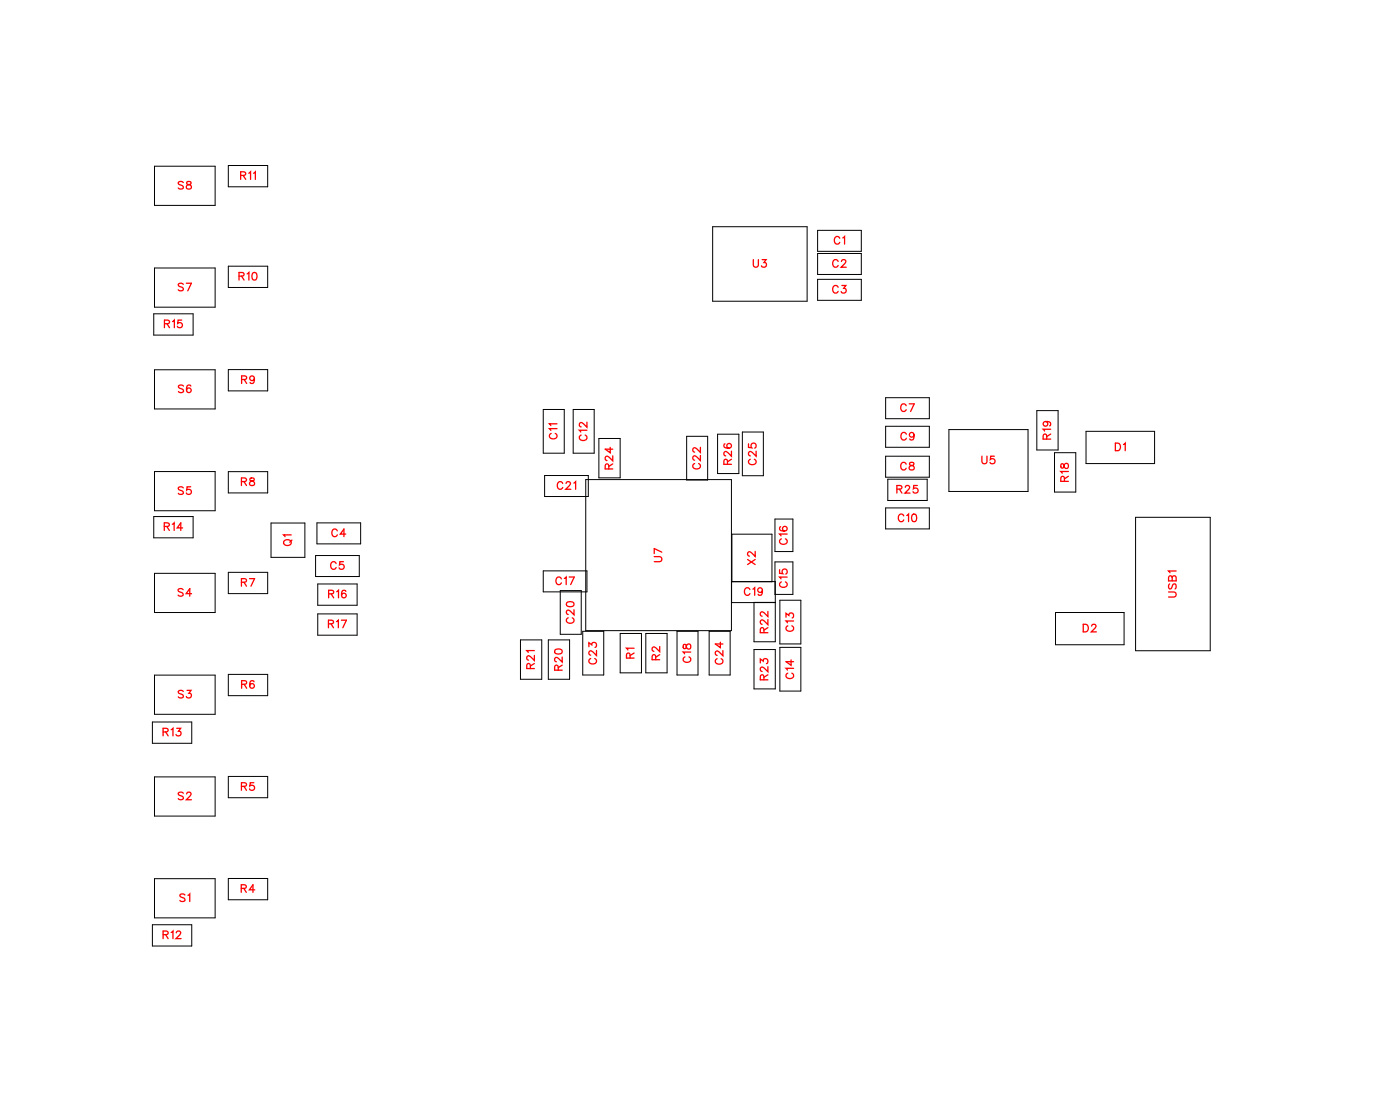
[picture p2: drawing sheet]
<svg xmlns="http://www.w3.org/2000/svg" width="131mm" height="102mm" viewBox="0 0 131 102" stroke-linecap="round" stroke-linejoin="round" font-family="sans-serif">
<g fill="none" stroke="#000" stroke-width=".09">
<path d="M14.4 15.5h5.7v3.7h-5.7zM21.3 15.4h3.7v2h-3.7zM14.4 29.3h3.6v2h-3.6zM14.4 25h5.7v3.7h-5.7zM14.4 34.5h5.7v3.7h-5.7zM21.3 34.5h3.7v2h-3.7zM21.3 24.8h3.7v2h-3.7zM50.7 38.2h2v4.1h-2zM53.5 38.2h2v4.1h-2zM66.5 21.2h8.8v6.9h-8.8zM76.3 21.5h4.1v2h-4.1zM76.3 23.7h4.1v1.9h-4.1z"/>
<path d="M76.3 26.1h4.1v1.9h-4.1zM82.7 37.1h4.1v2h-4.1zM82.7 39.8h4.1v1.9h-4.1zM96.8 38.3h2v3.7h-2zM14.4 48.2h3.6v2h-3.6zM14.4 53.5h5.7v3.7h-5.7zM14.4 44h5.7v3.7h-5.7zM21.3 44h3.7v2h-3.7zM21.3 53.4h3.7v2h-3.7zM25.3 48.8h3.2v3.2h-3.2zM29.5 51.9h4v1.9h-4zM29.6 48.8h4.1v2h-4.1z"/>
<path d="M29.7 54.5h3.6v2h-3.6zM29.7 57.3h3.6v2h-3.6zM48.6 59.7h2v3.7h-2zM50.7 53.3h4.1v1.9h-4.1zM50.8 44.4h4.1v1.9h-4.1zM51.2 59.7h2v3.7h-2zM52.3 55.1h2v4.1h-2zM54.4 58.9h2v4.1h-2zM54.7 44.8h13.6v14.1h-13.6zM55.9 40.9h2v3.7h-2zM57.9 59.1h2v3.7h-2zM60.3 59.1h2v3.7h-2z"/>
<path d="M63.2 58.9h2v4.1h-2zM64.1 40.7h2v4.1h-2zM66.2 58.9h2v4.1h-2zM67 40.5h2v3.7h-2zM68.3 54.3h4.1v5.6h-2v-3.7h2M68.3 56.2h4.1M68.3 49.9h3.8v4.4h-3.8zM69.3 40.3h2v4.1h-2zM72.3 52.4h1.7v3.1h-1.7zM72.3 48.4h1.7v3.1h-1.7zM72.8 56h2v4.1h-2zM82.7 42.6h4.1v1.9h-4.1z"/>
<path d="M82.7 47.4h4.1v2h-4.1zM82.9 44.7h3.6v2h-3.6zM88.6 40.1h7.4v5.8h-7.4zM98.4 42.3h2v3.6h-2zM98.5 57.2h6.4v3h-6.4zM101.4 40.3h6.4v3h-6.4zM106 48.3h7v12.4h-7zM14.2 67.4h3.7v2h-3.7zM14.4 63h5.7v3.7h-5.7zM14.4 72.5h5.7v3.7h-5.7zM21.3 62.9h3.7v2h-3.7zM21.3 72.5h3.7v2h-3.7z"/>
<path d="M70.4 60.6h2v3.7h-2zM72.8 60.4h2v4.1h-2zM14.2 86.3h3.7v2h-3.7zM14.4 82h5.7v3.7h-5.7zM21.3 82h3.7v2h-3.7z"/>
</g>
<g fill="none" stroke="#f00" stroke-width=".12">
<path d="M17.1 17l-.2-.1-.3 .1 .1 .2 .4 .2v.1l-.2 .1-.3-.1M17.5 17v.2l.3 .1 .1 .1a.24 .24 0 0 1-.3 .3 .24 .24 0 0 1-.2-.3l.4-.3v-.1zM22.5 16.4l.4-.1v-.1l-.1-.2h-.3v.7M22.7 16.4l.2 .3M23.2 16.2l.2-.2v.7M23.7 16.2l.1-.2v.7M15.4 30.2h.4v-.2l-.1-.1h-.3v.7M15.6 30.2l.2 .4M16.1 30l.2-.1v.7M17 29.9h-.4v.3a.25 .25 0 0 1 .4 0 .25 .25 0 0 1-.1 .4 .25 .25 0 0 1-.3-.1M17.1 26.5l-.2-.1-.3 .1 .1 .2 .4 .2v.1l-.2 .1-.3-.1M17.1 36l-.1-.1-.3 .1v.2l.4 .2v.1l-.1 .1-.3-.1"/>
<path d="M17.4 26.4h.5l-.4 .7M17.8 36a.35 .35 0 0 0-.4 .2 .35 .35 0 0 0 .2 .4 .22 .22 0 0 0 .2-.2 .22 .22 0 0 0-.2-.2 .22 .22 0 0 0-.2 .2M22.3 25.8l.4-.1 .1-.1-.2-.2h-.3v.7M22.5 25.8l.3 .3M22.6 35.4h.4v-.2l-.1-.1h-.3v.7M22.8 35.4l.2 .4M23.1 25.6l.1-.2v.7M23.6 25.5l.1-.1a.37 .37 0 0 1 .3 .4 .37 .37 0 0 1-.3 .3 .45 .45 0 0 1-.1-.6zM23.7 35.3a.22 .22 0 0 1-.3 .2 .22 .22 0 0 1 0-.3 .22 .22 0 0 1 .3 0v.1a.34 .34 0 0 1-.2 .5l-.2-.1M52 39.6h-.7l.1 .1M54.8 39.4v.5l-.3-.4-.3-.1-.1 .2v.1l.1 .1M70.3 24.2v.5l.2 .2 .3-.1v-.6"/>
<path d="M71.1 24.2h.4l-.2 .3a.24 .24 0 0 1 .2 .4 .24 .24 0 0 1-.4-.1M78.2 24.4a.26 .26 0 0 0-.3-.2 .26 .26 0 0 0-.2 .3v.2a.26 .26 0 0 0 .2 .2 .26 .26 0 0 0 .3-.1M78.2 26.8a.26 .26 0 0 0-.3-.2 .26 .26 0 0 0-.2 .3v.2a.26 .26 0 0 0 .2 .3 .26 .26 0 0 0 .3-.2M78.4 22.2a.26 .26 0 0 0-.3-.1 .26 .26 0 0 0-.2 .2v.2a.26 .26 0 0 0 .2 .3 .26 .26 0 0 0 .3-.2M78.6 24.4l.1-.2h.1l.2 .2-.1 .2-.4 .3h.5M78.6 26.6h.4l-.2 .3a.24 .24 0 0 1 .1 .4 .24 .24 0 0 1-.4-.1M78.7 22.2l.1-.1v.7M84.6 37.9a.26 .26 0 0 0-.3-.2 .26 .26 0 0 0-.2 .3v.1a.26 .26 0 0 0 .2 .3 .26 .26 0 0 0 .3-.2M84.9 37.7h.4l-.3 .7M97.6 39.3a.22 .22 0 0 1 .2 .3 .22 .22 0 0 1-.3 .1 .22 .22 0 0 1 0-.3l.1-.1a.34 .34 0 0 1 .5 .3l-.1 .1M15.3 49.1h.4l.1-.2-.2-.1h-.3v.7M15.6 49.1l.2 .4"/>
<path d="M16.1 48.9l.2-.1v.7M17 49.3h-.5l.4-.5v.7M17.1 55l-.2-.1-.3 .1 .1 .2 .4 .2v.1l-.2 .1-.3-.1M17.1 45.5l-.2-.1-.3 .1 .1 .2 .4 .2v.1l-.2 .1-.3-.1M17.8 45.4h-.3l-.1 .3a.25 .25 0 0 1 .4 0 .25 .25 0 0 1 0 .4 .25 .25 0 0 1-.4-.1M17.9 55.4h-.5l.3-.5v.7M22.5 54.3h.4l.1-.2-.2-.1h-.3v.7M22.5 44.9h.4l.1-.2-.2-.1h-.3v.7M22.8 54.3l.2 .4M22.8 44.9l.2 .4M23.3 54h.5l-.4 .7M23.4 44.6v.2l.3 .1 .1 .2a.24 .24 0 0 1-.3 .2 .24 .24 0 0 1-.2-.2l.4-.3v-.2z"/>
<path d="M26.6 50.4a.35 .35 0 0 1 .4 0 .35 .35 0 0 1 .1 .4 .33 .33 0 0 1-.4 .1 .33 .33 0 0 1-.1-.5zM27.2 49.9h-.7l.1 .2M27.3 50.4l-.3 .2M30.7 58.2h.4v-.2l-.1-.1h-.3v.7M30.7 55.4h.4v-.2l-.1-.1h-.3v.7M30.9 58.2l.2 .4M30.9 55.4l.2 .4M31.4 52.6a.26 .26 0 0 0-.3-.2 .26 .26 0 0 0-.2 .3v.2a.26 .26 0 0 0 .2 .2 .26 .26 0 0 0 .3-.1M31.4 58l.2-.1v.7M31.4 55.2l.2-.1v.7M31.5 49.5a.26 .26 0 0 0-.3-.1 .26 .26 0 0 0-.2 .3v.1a.26 .26 0 0 0 .2 .3 .26 .26 0 0 0 .3-.2M31.9 57.9h.4l-.3 .7"/>
<path d="M32.1 52.4h-.4v.3a.25 .25 0 0 1 .4 0 .25 .25 0 0 1-.1 .4 .25 .25 0 0 1-.3-.1M32.3 49.9h-.5l.3-.5v.7M32.3 55.2v-.1a.35 .35 0 0 0-.5 .3 .35 .35 0 0 0 .3 .4 .22 .22 0 0 0 .2-.2 .22 .22 0 0 0-.2-.2 .22 .22 0 0 0-.2 .2M51.5 40.5a.26 .26 0 0 0-.2 .3 .26 .26 0 0 0 .3 .2h.1a.26 .26 0 0 0 .3-.2 .26 .26 0 0 0-.2-.3M52 40h-.7l.1 .2M52.4 54a.26 .26 0 0 0-.3-.1 .26 .26 0 0 0-.2 .2v.2a.26 .26 0 0 0 .2 .3 .26 .26 0 0 0 .3-.2M52.5 45.1a.26 .26 0 0 0-.3-.1 .26 .26 0 0 0-.2 .2v.2a.26 .26 0 0 0 .2 .3 .26 .26 0 0 0 .3-.2M52.7 54l.2-.1v.7M52.8 45.1l.2-.1h.1l.2 .1-.2 .2-.3 .4h.5M52.9 56.3l.3-.1a.3 .3 0 0 1 .4 .2 .38 .38 0 0 1-.4 .2 .38 .38 0 0 1-.3-.2zM53 57.7a.26 .26 0 0 0-.1 .3 .26 .26 0 0 0 .2 .2h.2a.26 .26 0 0 0 .3-.2 .26 .26 0 0 0-.2-.3M53.1 53.9h.5l-.3 .7"/>
<path d="M53.6 45.1l.1-.1v.7M53.6 56.9v.5l-.4-.4-.2-.1-.1 .2v.1l.1 .2M54.2 40.6a.26 .26 0 0 0-.1 .3 .26 .26 0 0 0 .3 .2h.1a.26 .26 0 0 0 .3-.2 .26 .26 0 0 0-.2-.3M54.8 40.2h-.7l.1 .1M56.8 43.8v-.4l-.2-.1-.1 .2v.3h.7M57 41.8v.5l-.5-.4h.7M57.2 42.5v.5l-.3-.3-.3-.1-.1 .1v.1l.2 .2M57.2 43.3l-.4 .2M61.1 52h.5l.2 .2-.1 .2h-.6M61.8 51.5l-.7-.3v.5M64.8 43.3a.26 .26 0 0 0-.1 .3 .26 .26 0 0 0 .2 .2h.2a.26 .26 0 0 0 .3-.2 .26 .26 0 0 0-.2-.3M65.4 42.5v.5l-.4-.4-.2-.1-.1 .2v.1l.1 .2"/>
<path d="M65.4 41.8v.4l-.4-.3-.2-.1-.1 .1v.2l.1 .1M67.2 59.9v.5l-.4-.3h.7M67.7 41.4l-.1 .1a.35 .35 0 0 0 .3 .4 .35 .35 0 0 0 .4-.3 .22 .22 0 0 0-.2-.2 .22 .22 0 0 0-.3 .2 .22 .22 0 0 0 .2 .2M67.9 43.3v-.4h-.2l-.1 .1v.3h.7M68.3 42.1v.5l-.4-.4-.2-.1-.1 .2v.1l.1 .2M68.3 42.9l-.4 .2M69.8 52.2l.7 .5M69.9 41.4v.4h.3a.25 .25 0 0 1 0-.4 .25 .25 0 0 1 .3 .1 .25 .25 0 0 1-.1 .3M70 55a.26 .26 0 0 0-.3-.1 .26 .26 0 0 0-.2 .2v.2a.26 .26 0 0 0 .2 .3 .26 .26 0 0 0 .3-.2M70 42.9a.26 .26 0 0 0-.1 .3 .26 .26 0 0 0 .2 .2h.2a.26 .26 0 0 0 .3-.2 .26 .26 0 0 0-.2-.3M70.3 55l.1-.1v.7M70.5 51.5v.4l-.3-.3-.3-.1-.1 .1v.2l.2 .1"/>
<path d="M70.5 52.2l-.7 .5M70.6 42.1v.5l-.4-.4-.2-.1-.1 .2v.1l.1 .2M71.2 55.1a.22 .22 0 0 1-.3 .2 .22 .22 0 0 1-.1-.4 .22 .22 0 0 1 .3 .1l.1 .1a.34 .34 0 0 1-.3 .5l-.1-.1M71.3 59.1v-.4l-.2-.1-.1 .2v.3h.7M71.7 57.8v.5l-.4-.3-.2-.1-.1 .1v.1l.1 .2M71.7 57.1v.4l-.4-.3-.2-.1-.1 .1v.2l.1 .1M71.7 58.6l-.4 .2M72.8 53.2v.3h.3a.25 .25 0 0 1 0-.3 .25 .25 0 0 1 .3 0 .25 .25 0 0 1-.1 .4M72.9 49.2h-.1a.35 .35 0 0 0 .3 .4 .35 .35 0 0 0 .4-.2 .22 .22 0 0 0-.2-.3 .22 .22 0 0 0-.3 .2 .22 .22 0 0 0 .2 .3M72.9 54.3a.26 .26 0 0 0-.1 .3 .26 .26 0 0 0 .2 .2h.2a.26 .26 0 0 0 .3-.2 .26 .26 0 0 0-.2-.3M72.9 50.3a.26 .26 0 0 0-.1 .3 .26 .26 0 0 0 .2 .2h.2a.26 .26 0 0 0 .3-.2 .26 .26 0 0 0-.2-.3M73.4 57.6v-.4l.2 .2a.24 .24 0 0 1 .4-.1 .24 .24 0 0 1-.1 .4"/>
<path d="M73.5 53.9h-.7l.1 .1M73.5 49.8h-.7l.1 .2M73.5 58.4a.26 .26 0 0 0-.1 .3 .26 .26 0 0 0 .2 .2h.2a.26 .26 0 0 0 .3-.2 .26 .26 0 0 0-.2-.3M74.1 58h-.7l.1 .1M83.7 45.7l.4-.1 .1-.2-.2-.1h-.3v.7M84 45.7l.2 .3M84.4 48.2a.26 .26 0 0 0-.3-.2 .26 .26 0 0 0-.2 .3v.1a.26 .26 0 0 0 .2 .3 .26 .26 0 0 0 .3-.2M84.5 45.5l.1-.2h.2l.1 .1-.1 .3-.3 .3h.4M84.6 43.3a.26 .26 0 0 0-.3-.1 .26 .26 0 0 0-.2 .2v.2a.26 .26 0 0 0 .2 .3 .26 .26 0 0 0 .3-.2M84.6 40.5a.26 .26 0 0 0-.3-.1 .26 .26 0 0 0-.2 .2v.2a.26 .26 0 0 0 .2 .3 .26 .26 0 0 0 .3-.2M84.6 48.1l.2-.1v.7M84.9 43.2v.2l.3 .1 .1 .1a.24 .24 0 0 1-.2 .3 .24 .24 0 0 1-.2-.3l.4-.3v-.1z"/>
<path d="M85.2 48h.1a.37 .37 0 0 1 .3 .3 .37 .37 0 0 1-.3 .4 .45 .45 0 0 1-.1-.7zM85.3 40.6a.22 .22 0 0 1-.3 .2 .22 .22 0 0 1-.1-.4 .22 .22 0 0 1 .4 .1v.1a.34 .34 0 0 1-.2 .5l-.2-.1M85.6 45.3h-.3v.3a.25 .25 0 0 1 .3 0 .25 .25 0 0 1 0 .4 .25 .25 0 0 1-.4-.1M91.7 42.6v.5l.2 .2 .2-.1v-.6M92.8 42.6h-.3l-.1 .3a.25 .25 0 0 1 .4 0 .25 .25 0 0 1 0 .4 .25 .25 0 0 1-.4-.1M97.7 41v-.4l-.2-.1-.1 .2v.3h.7M98.1 40.1h-.7l.1 .1M98.1 40.5l-.4 .2M99.1 43.3v.4h.1l.3-.4a.24 .24 0 0 1 .2 .2 .24 .24 0 0 1-.2 .2l-.1-.1-.1-.3zM99.4 44.9l-.1-.4h-.1l-.2 .1v.3h.7M99.7 44h-.7l.2 .2M99.7 44.5l-.3 .2"/>
<path d="M101.1 58.3h.3a.38 .38 0 0 1 .2 .3 .38 .38 0 0 1-.2 .4h-.3zM101.9 58.4l.1-.1h.2l.1 .1-.1 .2-.3 .4h.4M104.1 41.4h.3a.38 .38 0 0 1 .2 .3 .38 .38 0 0 1-.2 .4h-.3zM104.9 41.5l.1-.1v.7M109.1 55.3h.5l.2 .2-.1 .2h-.6M109.2 54.5l-.1 .2 .1 .3 .2-.1 .2-.4h.1l.1 .2-.1 .3M109.4 53.9v-.1h-.3v.4h.7v-.3l-.1-.2-.2 .1-.1 .4M109.8 53.3h-.7l.1 .2M15.2 68.3h.4l.1-.2-.2-.1h-.3v.7M15.5 68.3l.2 .4M16 68.1l.1-.1v.7M16.5 68h.4l-.2 .2a.24 .24 0 0 1 .1 .4 .24 .24 0 0 1-.4 0"/>
<path d="M17.1 74l-.2-.1-.3 .1 .1 .2 .4 .2v.1l-.2 .1-.3-.1M17.1 64.5l-.2-.1-.3 .1 .1 .2 .4 .2v.1l-.2 .1-.3-.1M17.4 74.1l.2-.2h.1l.1 .2-.1 .2-.3 .3h.5M17.5 64.4h.3l-.2 .3a.24 .24 0 0 1 .2 .4 .24 .24 0 0 1-.4-.1M22.5 73.4h.4l.1-.2-.2-.1h-.3v.7M22.6 63.9l.4-.1v-.1l-.1-.2h-.3v.7M22.8 73.4l.2 .4M22.8 63.9l.2 .3M23.7 73.1h-.3l-.1 .3a.25 .25 0 0 1 .4 0 .25 .25 0 0 1 0 .3 .25 .25 0 0 1-.4-.1M23.7 63.6a.35 .35 0 0 0-.4 .2 .35 .35 0 0 0 .2 .4 .22 .22 0 0 0 .2-.2 .22 .22 0 0 0-.2-.2 .22 .22 0 0 0-.2 .2M49.5 62.4v-.4l-.2-.1-.1 .2v.3h.7M49.9 61.2v.4l-.4-.3-.2-.1-.1 .1v.2l.1 .1"/>
<path d="M49.9 60.7h-.7l.1 .2M49.9 61.9l-.4 .3M51.8 60.7l.3-.1a.3 .3 0 0 1 .4 .2 .38 .38 0 0 1-.4 .2 .38 .38 0 0 1-.3-.2zM52.1 62.6v-.4l-.2-.1-.1 .2v.3h.7M52.5 61.3v.5l-.4-.3-.2-.1-.1 .1v.1l.1 .2M52.5 62.1l-.4 .2M55 60.4v-.4l.2 .2a.24 .24 0 0 1 .4-.2 .24 .24 0 0 1-.1 .4M55.1 61.5a.26 .26 0 0 0-.1 .3 .26 .26 0 0 0 .2 .2h.2a.26 .26 0 0 0 .3-.2 .26 .26 0 0 0-.2-.3M55.7 60.7v.5l-.4-.4-.2-.1-.1 .2v.1l.1 .2M58.8 61.4v-.4h-.2l-.1 .1v.3h.7M59.2 60.5h-.7l.1 .2M59.2 61l-.4 .2"/>
<path d="M61.2 61.6v-.4l-.2-.1-.1 .2v.3h.7M61.6 60.4v.4l-.4-.3-.2-.1-.1 .1v.2l.1 .1M61.6 61.1l-.4 .2M63.8 60.2v.3h.1l.3-.4a.24 .24 0 0 1 .3 .2 .24 .24 0 0 1-.3 .3l-.1-.1-.1-.3zM63.9 61.3a.26 .26 0 0 0-.1 .3 .26 .26 0 0 0 .2 .2h.2a.26 .26 0 0 0 .3-.2 .26 .26 0 0 0-.2-.3M64.5 60.9h-.7l.1 .1M66.9 61.5a.26 .26 0 0 0-.1 .3 .26 .26 0 0 0 .2 .2h.2a.26 .26 0 0 0 .3-.2 .26 .26 0 0 0-.2-.3M67.5 60.7v.5l-.4-.3-.2-.1-.1 .1v.1l.1 .2M71 61.9v-.4l.2 .2a.24 .24 0 0 1 .4-.2 .24 .24 0 0 1-.1 .4M71.3 63.5v-.4l-.2-.1-.1 .2v.3h.7M71.7 62.2v.5l-.4-.3-.2-.1-.1 .1v.1l.1 .2M71.7 63l-.4 .2"/>
<path d="M73.5 62.8a.26 .26 0 0 0-.1 .3 .26 .26 0 0 0 .2 .2h.2a.26 .26 0 0 0 .3-.2 .26 .26 0 0 0-.2-.3M73.8 61.6v.5l-.4-.3h.7M74.1 62.4h-.7l.1 .1M15.2 87.2h.4l.1-.2-.2-.1h-.3v.7M15.5 87.2l.2 .4M16 87l.1-.1v.7M16.5 87.1l.1-.2h.1l.2 .1-.1 .3-.4 .3h.5M17.3 83.5l-.2-.1-.3 .1 .1 .2 .3 .2 .1 .1-.2 .1-.3-.1M17.5 83.6l.2-.2v.7M22.5 82.9h.4l.1-.2-.2-.1h-.3v.7M22.8 82.9l.2 .4M23.8 83.1h-.5l.3-.5v.7"/>
</g>
<g font-size="1.2" fill="#fff">
<text x="16.6" y="17.9">S8</text>
<text x="22.4" y="17">R11</text>
<text x="77.8" y="23.1">C1</text>
<text x="16.6" y="27.4">S7</text>
<text x="22.3" y="26.4">R10</text>
<text x="70.3" y="25.2">U3</text>
<text x="77.7" y="25.2">C2</text>
<text x="77.7" y="27.7">C3</text>
<text x="15.3" y="30.9">R15</text>
<text x="16.6" y="36.9">S6</text>
<text x="22.5" y="36.1">R9</text>
<text x="52.3" y="41" transform="rotate(-90 52.3 41)">C11</text>
<text x="55.1" y="41.2" transform="rotate(-90 55.1 41.2)">C12</text>
<text x="84" y="38.7">C7</text>
<text x="84" y="41.4">C9</text>
<text x="98.4" y="41" transform="rotate(-90 98.4 41)">R19</text>
<text x="16.6" y="46.4">S5</text>
<text x="22.5" y="45.6">R8</text>
<text x="52" y="46">C21</text>
<text x="57.5" y="43.8" transform="rotate(-90 57.5 43.8)">R24</text>
<text x="65.7" y="43.8" transform="rotate(-90 65.7 43.8)">C22</text>
<text x="68.6" y="43.4" transform="rotate(-90 68.6 43.4)">R26</text>
<text x="70.9" y="43.4" transform="rotate(-90 70.9 43.4)">C25</text>
<text x="83.7" y="46.3">R25</text>
<text x="84" y="44.2">C8</text>
<text x="91.6" y="43.6">U5</text>
<text x="100" y="45" transform="rotate(-90 100 45)">R18</text>
<text x="104.1" y="42.4">D1</text>
<text x="15.3" y="49.8">R14</text>
<text x="27.5" y="51" transform="rotate(-90 27.5 51)">Q1</text>
<text x="30.8" y="53.4">C5</text>
<text x="30.9" y="50.4">C4</text>
<text x="62.1" y="52.5" transform="rotate(-90 62.1 52.5)">U7</text>
<text x="70.8" y="52.8" transform="rotate(-90 70.8 52.8)">X2</text>
<text x="73.8" y="50.9" transform="rotate(-90 73.8 50.9)">C16</text>
<text x="83.8" y="49">C10</text>
<text x="16.6" y="55.9">S4</text>
<text x="22.5" y="55">R7</text>
<text x="30.6" y="58.9">R17</text>
<text x="30.6" y="56.1">R16</text>
<text x="51.8" y="54.9">C17</text>
<text x="53.9" y="58.2" transform="rotate(-90 53.9 58.2)">C20</text>
<text x="69.4" y="55.9">C19</text>
<text x="72" y="59.1" transform="rotate(-90 72 59.1)">R22</text>
<text x="73.8" y="54.9" transform="rotate(-90 73.8 54.9)">C15</text>
<text x="74.4" y="59" transform="rotate(-90 74.4 59)">C13</text>
<text x="101.1" y="59.3">D2</text>
<text x="110.1" y="55.8" transform="rotate(-90 110.1 55.8)">USB1</text>
<text x="16.6" y="65.4">S3</text>
<text x="22.5" y="64.5">R6</text>
<text x="50.2" y="62.5" transform="rotate(-90 50.2 62.5)">R21</text>
<text x="52.8" y="62.6" transform="rotate(-90 52.8 62.6)">R20</text>
<text x="56" y="62" transform="rotate(-90 56 62)">C23</text>
<text x="59.5" y="61.5" transform="rotate(-90 59.5 61.5)">R1</text>
<text x="61.9" y="61.6" transform="rotate(-90 61.9 61.6)">R2</text>
<text x="64.8" y="61.9" transform="rotate(-90 64.8 61.9)">C18</text>
<text x="67.8" y="62.1" transform="rotate(-90 67.8 62.1)">C24</text>
<text x="72" y="63.5" transform="rotate(-90 72 63.5)">R23</text>
<text x="74.4" y="63.4" transform="rotate(-90 74.4 63.4)">C14</text>
<text x="15.2" y="69">R13</text>
<text x="16.6" y="74.9">S2</text>
<text x="22.5" y="74.1">R5</text>
<text x="22.5" y="83.6">R4</text>
<text x="15.2" y="87.9">R12</text>
<text x="16.7" y="84.4">S1</text>
</g>
</svg>
